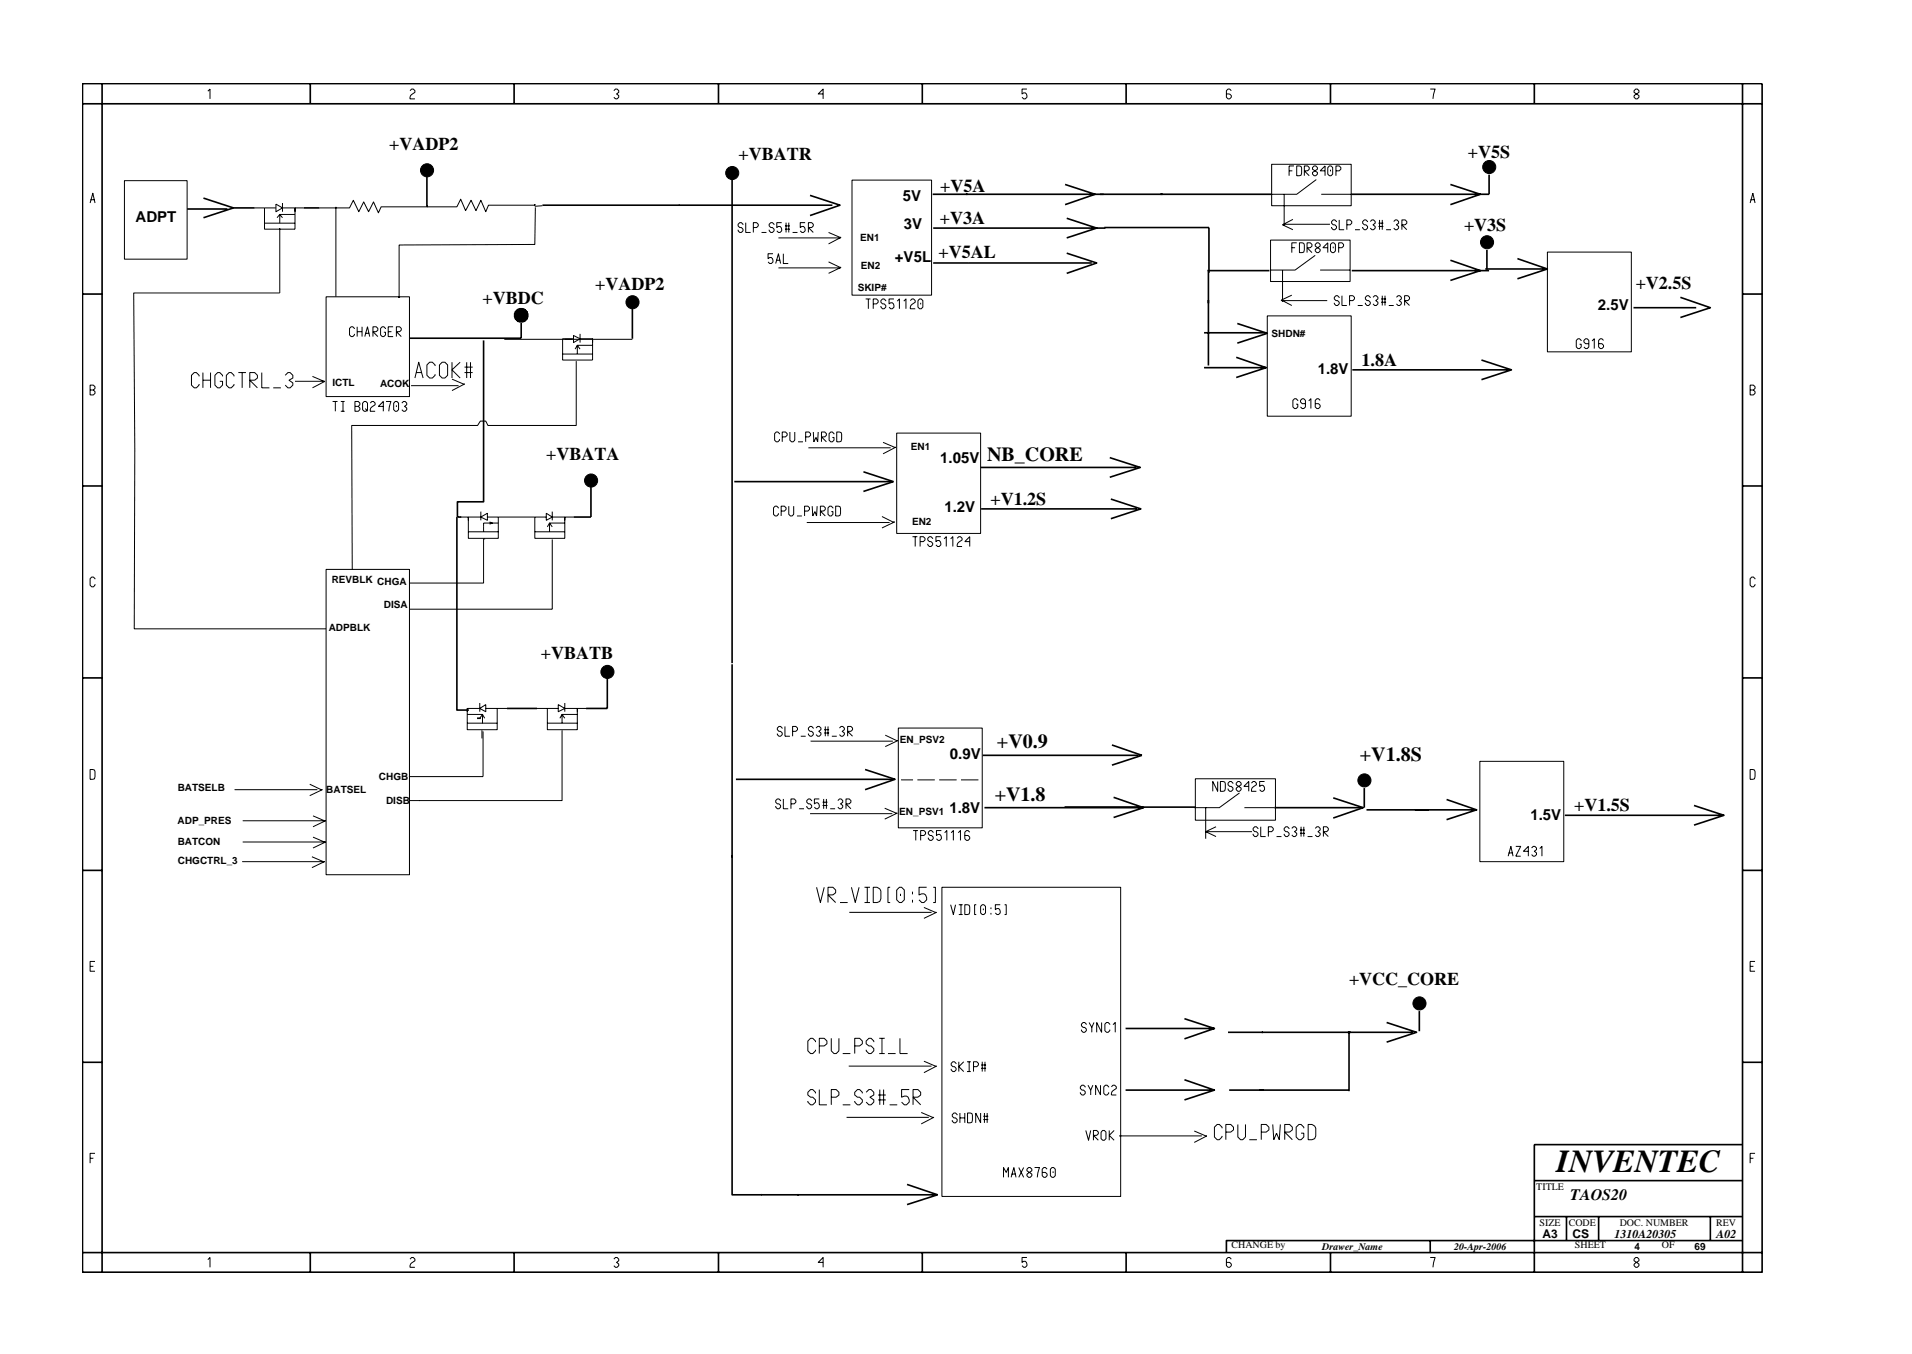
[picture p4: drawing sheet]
<svg xmlns="http://www.w3.org/2000/svg" width="297mm" height="210mm" viewBox="0 0 297 210" stroke-linecap="round" stroke-linejoin="round" font-family="sans-serif">
<g fill="none" stroke="#000" stroke-width=".16">
<path d="M32.3 14.2l.3-.4v1.6M63.7 14.1l.3-.3h.2l.3 .3v.2l-.5 .4-.3 .4v.3h.8M95.4 14.1l.2-.3h.3l.2 .3v.2l-.3 .3 .3 .2v.3l-.2 .3h-.3l-.2-.3M127.9 14.6h-.8l.8-.8v1.6M159.5 13.8h-.7v.8l.2-.2a.5 .5 0 0 1 .5 .7l-.2 .3h-.3l-.2-.3M191.3 14.1l-.3-.3h-.2l-.3 .3v1l.3 .3h.2l.3-.3v-.3l-.3-.2h-.5M222.2 13.8h.8l-.4 1.6M253.9 14.1l.2-.3h.3l.2 .3v.2l-.7 .5v.3l.2 .3h.3l.2-.3v-.3l-.7-.5zM14 31.5l.4-1.5 .4 1.5M14.1 31h.6M19.3 28.1h9.8v12.1h-9.8zM39.6 32.3h3.3"/>
<path d="M41.1 32.3v3.3h4.7v-3.3h1.4M41.1 34.7h4.7M42.9 31.7l1 .6-1 .6zM43 33.8l.5-.5 .4 .5M43.5 35.4v10.1h-22.7l.1 24.3v27.8h29.8M43.9 32.3h1.9v.6M43.9 31.5v1.4M45.8 33.3h-2.3v1.4M52.2 32.1v14M66.4 32.1v-.2v.2h-7.2l-.4 .9-.8-1.6-.7 1.5-.8-1.5-.8 1.5-.8-1.8-.6 1.2h-4.7M83.1 31.7v.2v-.2M83.1 31.9h-7.2l-.4 1-.8-1.8-.8 1.6-.7-1.6-.9 1.6-.7-1.8-.6 1.2h-4.7"/>
<path d="M83.2 32.2l-.1 5.8h-21.1v8.2h.1l-.2-.1 .1 .1M84.3 31.9l-1.2 .1M115.4 34.9l-.2-.3h-.3l-.2 .2v.3l.7 .5v.2l-.2 .3h-.3l-.2-.3v-.1M115.9 34.6v1.5h.7M117 35.3h.5l.3-.2v-.3l-.3-.2h-.5v1.5M118.3 36.1h.8M120.1 39.4h-.8v.8l.3-.2a.5 .5 0 0 1 .5 .7l-.3 .2h-.2l-.3-.2M120.3 34.9l-.3-.3h-.3l-.2 .2v.3l.8 .5v.2l-.3 .3h-.3l-.2-.3v-.1M120.9 36.9h9.7M121.4 34.6h-.7v.7l.2-.1a.5 .5 0 0 1 .5 .6l-.2 .3h-.3l-.2-.3M121.7 39.4v1.5h.8M121.9 35.6h.8"/>
<path d="M121.9 35.1h.8M122.1 34.6v1.5M122.5 34.6v1.5M123.1 36.1h.8M125.1 34.6h-.8v.7l.3-.1a.5 .5 0 0 1 .5 .6l-.3 .3h-.2l-.3-.3M125.6 36.1v-1.5h.5l.3 .2v.3l-.3 .2h-.5l.8 .8M128.7 36.1l2 .8-2 1M132.4 28h12.3v17.8h-12.3zM197.4 37.3h12.3v6.4h-12.3zM197.6 25.5h12.3v6.4h-12.3zM199.4 34.8h7.2M199.5 30.2v4.9"/>
<path d="M200.3 26.5h.5M200.7 38.5h.5M200.9 34.1l-1.7 .8 1.7 .8M201 25.8h-.7v1.5M201.5 25.8l.6 .1 .1 .2-.1 1.1-.6 .1zM201.5 37.7h-.8v1.5M201.9 37.7l.7 .1v.2v1.1l-.7 .1zM202.6 27.3v-1.5h.5l.3 .2v.3l-.3 .2h-.5l.8 .8M203.1 39.2v-1.5h.5l.2 .3v.2l-.2 .3h-.5l.7 .7M204.2 25.8l-.3 .2v.3l.8 .5v.2l-.3 .3h-.2l-.3-.3v-.2l.8-.5v-.3l-.3-.2zM204.3 39.7l-3.1 2.2h-3.8M204.5 27.9l-3 2.3h-3.9"/>
<path d="M204.6 37.7l-.3 .3v.2l.8 .5v.3l-.3 .2h-.2l-.3-.2v-.3l.8-.5v-.2l-.3-.3zM205.3 30.2h4.6M205.9 26.5h-.8l.8-.7v1.5M206.3 38.5h-.8l.8-.8v1.5M206.5 25.8h.3l.2 .2v1l-.2 .3h-.3l-.2-.3v-1zM206.7 26.4v.2M207 37.7h.2l.3 .3v1l-.3 .2h-.2l-.3-.2v-1zM207.1 38.3v.3M207.5 26.5h.6l.2-.2v-.3l-.2-.2h-.6v1.5M207.6 34.5l-.2-.4h-.3l-.2 .3v.3l.7 .5v.2l-.2 .3h-.3l-.2-.3v-.2M208 38.5h.5l.2-.3v-.2l-.2-.3h-.5v1.5M208.1 34.1v1.6h.7"/>
<path d="M209.2 34.9h.5l.3-.2v-.3l-.3-.3h-.5v1.6M210.5 35.7h.8M212.5 34.5l-.3-.4h-.3l-.2 .3v.3l.2 .2h.3l.3 .3v.2l-.3 .3h-.3l-.2-.3v-.2M212.9 34.4l.2-.3h.3l.2 .3v.3l-.3 .2 .3 .3v.2l-.2 .3h-.3l-.2-.3M214.2 34.7h.7M214.2 35.2h.7M214.3 34.1v1.6M214.7 34.1v1.6M215.3 35.7h.8M216.5 34.4l.3-.3h.2l.3 .3v.3l-.4 .2 .4 .3v.2l-.3 .3h-.2l-.3-.3M217.8 35.7v-1.6h.5l.3 .3v.3l-.3 .2h-.5l.8 .8M240.4 39.1h13v15.5h-13z"/>
<path d="M271.9 31.5l.4-1.5 .4 1.5M272 31h.6M14 59.8h.5l.3 .3v.2l-.3 .3 .3 .2v.3l-.3 .2h-.5zM30.9 58.4v-.1l-.4-.4h-.3l-.5 .4v1.5l.5 .4h.3l.4-.4v-.2M31.5 57.9v2.3M31.5 59h1.2M32.7 57.9v2.3M34.6 58.4v-.1l-.5-.4h-.3l-.4 .4v1.5l.4 .4h.3l.5-.4v-.6h-.5M36.4 58.4v-.1l-.5-.4h-.3l-.4 .4v1.5l.4 .4h.3l.5-.4v-.2M37 57.9h1.2M37.6 57.9v2.3M40.7 57.9v2.3h1.2"/>
<path d="M44.3 58.3l.4-.4h.4l.4 .4v.4l-.6 .3 .6 .5v.3l-.4 .4h-.4l-.4-.4M45.8 59.2h4.7l-2 1M48.5 58.4l1.8 .8M50.7 46.1h12.9v15.5h-12.9zM55.1 51.1l-.3-.4h-.2l-.3 .3v1l.3 .3h.2l.3-.3v-.2M55.5 50.7v1.6M55.5 51.5h.7M56.2 50.7v1.6M56.7 52.3l.4-1.6 .3 1.6M56.8 51.8h.5M57.9 52.3v-1.6h.5l.3 .3v.3l-.3 .2h-.5l.8 .8M59.9 51.1l-.3-.4h-.2l-.3 .3v1l.3 .3h.2l.3-.3v-.4h-.3"/>
<path d="M60.3 51.5h.5M61.1 50.7h-.8v1.6h.8M61.6 52.3v-1.6h.5l.2 .3v.3l-.2 .2h-.5l.7 .8M63.9 59.9h7.3M64.5 58.7l.6-2.5 .6 2.5M64.6 57.9h.9M67.6 56.8v-.1l-.4-.5h-.5l-.4 .5v1.6l.4 .4h.5l.4-.4v-.2M68.7 56.2h.4l.4 .5v1.6l-.4 .4h-.4l-.4-.4v-1.6zM70.2 58.9l2 .7-2 1M70.2 56.2v2.5M71.5 56.2l-1.3 1.2 1.3 1.3M72.2 57.9h1.2"/>
<path d="M72.2 57h1.2M72.5 56.2v2.5M73.1 56.2v2.5M78.3 52.7h19.9M87.4 55h4.7M89.1 52.6h-1.7v3.3h4.7v-3.3M89.1 52.1l1 .5-1 .6zM89.4 54.2l.3-.6 .4 .6M89.5 56.1v10h-13.7l-.3-.7h-.9l-.4 .7h-19.6l.1 22.4M90.1 52.6h2v.6M90.1 51.8v1.4M92.1 53.6h-2.4v1.4"/>
<path d="M120.5 40.9l.4-1.5 .4 1.5M120.6 40.4h.6M120.9 41.6h9.7M128.7 40.7l2 .8-2 .9M134.5 46.4h.7M134.9 46.4v1.5M135.7 47.2h.5l.2-.3v-.2l-.2-.3h-.5v1.5M137.6 46.8l-.2-.4h-.3l-.3 .3v.2l.8 .5v.3l-.2 .2h-.3l-.3-.2v-.2M138.9 46.4h-.8v.8l.3-.2a.5 .5 0 0 1 .5 .7l-.3 .2h-.2l-.3-.2M139.4 46.8l.3-.4v1.5M140.4 46.8l.3-.4v1.5M141.4 46.7l.3-.3h.2l.3 .3v.2l-.5 .4-.3 .4v.2h.8"/>
<path d="M142.6 46.7l.3-.3h.2l.3 .3v1l-.3 .2h-.2l-.3-.2zM143 47v.3M196.9 49.1h13v15.5h-13zM199 46.7h7.2M199.2 41.9v4.9M200.7 45.8l-1.6 .8 1.6 .8M205.1 41.9h4.6M208.1 46.3l-.3-.4h-.3l-.2 .3v.2l.8 .5v.3l-.3 .2h-.3l-.2-.2v-.2M208.5 45.9v1.5h.7M209.7 46.7h.5l.2-.3v-.2l-.2-.3h-.5v1.5M210.9 47.4h.8M212.9 46.3l-.3-.4h-.2l-.3 .3v.2l.3 .3h.2l.3 .2v.3l-.3 .2h-.2l-.3-.2v-.2"/>
<path d="M213.3 46.2l.3-.3h.2l.3 .3v.2l-.4 .3 .4 .2v.3l-.3 .2h-.2l-.3-.2M214.6 46.9h.7M214.6 46.4h.7M214.7 45.9v1.5M215.2 45.9v1.5M215.8 47.4h.7M216.9 46.2l.3-.3h.3l.2 .3v.2l-.3 .3 .3 .2v.3l-.2 .2h-.3l-.3-.2M218.2 47.4v-1.5h.5l.3 .3v.2l-.3 .3h-.5l.8 .7M245.6 52.9l-.2-.3h-.3l-.2 .3v1l.2 .2h.3l.2-.2v-.4h-.2M246.8 53.4h-.5l-.2-.3v-.2l.2-.3h.3l.2 .3v1l-.2 .2h-.3l-.2-.2M247.3 52.9l.4-.3v1.5M249.1 52.9l-.2-.3h-.3l-.2 .3v1l.2 .2h.3l.2-.2v-.3l-.2-.2h-.5"/>
<path d="M14 60.6h.5M38.8 60.2v-2.3h.8l.4 .4v.4l-.4 .3h-.8l1.2 1.2M42.4 60.2h1.2M51.7 62.3h.7M52.1 62.3v1.6M52.9 62.3h.6M52.9 63.9h.6M53.3 62.3v1.6M55.1 63.1h.6l.2-.2v-.3l-.2-.3h-.6v1.6h.6l.2-.3v-.2l-.2-.3M56.3 62.6l.3-.3h.2l.3 .3v1l-.3 .3h-.2l-.3-.3zM56.8 63.4l.3 .5M57.5 62.6l.3-.3h.2l.3 .3v.3l-.7 .5-.1 .5h.8"/>
<path d="M59.5 63.1h-.7l.7-.8v1.6M60 62.3h.7l-.3 1.6M61.2 62.6l.2-.3h.3l.2 .3v1l-.2 .3h-.3l-.2-.3zM61.6 62.9v.3M62.4 62.6l.3-.3h.2l.3 .3v.3l-.3 .2 .3 .3v.2l-.3 .3h-.2l-.3-.3M74.7 79.4v1.4M84.9 79.7l.9 .6-.9 .5zM85.8 79.4v1.4M120.9 78.9l-.2-.3h-.3l-.2 .3v1l.2 .2h.3l.2-.2v-.2M121.1 67.4l-.3-.3h-.2l-.3 .2v1.1l.3 .2h.2l.3-.2v-.2M121.4 79.4h.5l.2-.3v-.2l-.2-.3h-.5v1.5M121.5 67.8h.5l.3-.2v-.3l-.3-.2h-.5v1.5"/>
<path d="M122.5 78.6v1.3l.3 .2h.2l.3-.2v-1.3M122.7 67.1v1.3l.3 .2h.2l.3-.2v-1.3M124 68.6h.7M125 79.4h.5l.3-.3v-.2l-.3-.3h-.5v1.5M125.2 67.8h.5l.2-.2v-.3l-.2-.2h-.5v1.5M125.6 69.5h12.8M126.2 78.6l.1 1.5 .3-.7 .3 .7v-1.5M126.4 67.1v1.5l.4-.7 .2 .7 .1-1.5M127.6 68.6v-1.5h.5l.3 .2v.3l-.3 .2h-.5l.8 .8M129.4 78.9l-.3-.3h-.2l-.3 .3v1l.3 .2h.2l.3-.2v-.5h-.3M129.6 67.4l-.3-.3h-.2l-.3 .2v1.1l.3 .2h.2l.3-.2v-.5h-.3M129.8 78.6l.7 .1 .1 .2-.1 1.1-.7 .1z"/>
<path d="M130 67.1l.7 .1 .1 .2-.1 1.1-.7 .1zM137.2 68.7l1.9 .8-1.9 1M139.3 67.3h13v15.5h-13zM201.6 62.3l-.2-.4h-.3l-.2 .3v1l.2 .2h.3l.2-.2v-.4h-.2M202.8 62.7h-.5l-.3-.3v-.2l.3-.3h.3l.2 .3v1l-.2 .2h-.3l-.3-.2M203.3 62.3l.4-.4v1.5M205.1 62.2l-.3-.3h-.2l-.3 .3v1l.3 .2h.2l.3-.2v-.3l-.3-.2h-.5M271.9 60.6h.5l.3-.3v-.2l-.3-.3h-.5v1.5h.5l.3-.2v-.3l-.3-.2M14.8 89.9l-.3-.3h-.2l-.3 .3v1l.3 .2h.2l.3-.2v-.2M50.7 88.4h12.9v47.4h-12.9zM71.4 80.3h1.4v3.3h4.6v-3.3M72.8 82.6h4.6"/>
<path d="M74.7 80.3h-1.9v.5M74.7 80.3l1-.6v1.1zM75.1 83.6v6.9h-11.5M75.3 83.6v.2M75.7 80.3h9.2M76.1 81.1l.4 .1-.4 .2M77.4 81.2h-2.3v1.4M83.1 80.3v3.3h4.6v-3.3h1.4M83.1 82.6h4.6M85 81.8l.4-.6 .4 .6M85.8 80.3h1.9v.5M85.8 83.8v10.8h-22.2"/>
<path d="M87.7 81.2h-2.3v1.4M123.8 80.1h.8M125.3 81.1h12.9M127.5 80.1v-1.5h.5l.2 .3v.2l-.2 .3h-.5l.7 .7M137 80.2l1.7 .9h.3l-2 .9M141.8 83.3h.7M142.2 83.3v1.6M142.9 84.1h.6l.2-.3v-.2l-.2-.3h-.6v1.6M144.9 83.7l-.3-.4h-.2l-.3 .3v.2l.3 .3h.2l.3 .3v.2l-.3 .3h-.2l-.3-.3v-.2M146.2 83.3h-.8v.8l.3-.2a.5 .5 0 0 1 .5 .7l-.3 .3h-.2l-.3-.3M146.7 83.7l.3-.4v1.6M147.7 83.7l.3-.4v1.6"/>
<path d="M148.7 83.6l.3-.3h.2l.3 .3v.2l-.7 .6-.1 .2v.3h.8M150.7 84.1h-.8l.8-.8v1.6M272.7 89.9l-.3-.3h-.3l-.2 .3v1l.2 .2h.3l.3-.2v-.2M14 119.5l.7 .1 .1 .2-.1 1.1-.7 .1zM72.6 110v3.3h4.6v-3.3M72.6 112.3h4.6M72.6 110.9h2.4v1.4M74.5 110l1-.6v1.1zM74.5 110h-1.9v.5M74.5 111.5l.5-.6 .3 .6M74.5 109.2v1.3M74.9 113.4v1.3"/>
<path d="M75 113.6v7h-11.5M75.5 110h3.3M83.4 110h3.3M85 110v3.3h4.7v-3.3h1.3M85 112.3h4.7M86.7 109.4l1 .6-1 .5zM87 111.5l.3-.6 .4 .6M87.3 113.4v10.9h-22.2M87.7 110h2v.5M87.7 109.2v1.3M89.7 110.9h-2.4v1.4M121.5 113.1l-.2-.3h-.3l-.2 .3v.2l.2 .3h.3l.2 .2v.3l-.2 .2h-.3l-.2-.2v-.2"/>
<path d="M121.9 112.8v1.5h.8M123.1 113.6h.5l.3-.3v-.2l-.3-.3h-.5v1.5M124.4 114.3h.8M125.9 115.1h12.8M126.4 113.1l-.3-.3h-.3l-.2 .3v.2l.2 .3h.3l.3 .2v.3l-.3 .2h-.3l-.2-.2v-.2M126.8 113.1l.2-.3h.3l.2 .3v.2l-.3 .3 .3 .2v.3l-.2 .2h-.3l-.2-.2M128 113.8h.8M128 113.3h.8M128.2 112.8v1.5M128.6 112.8v1.5M129.2 114.3h.8M130.4 113.1l.3-.3h.2l.3 .3v.2l-.4 .3 .4 .2v.3l-.3 .2h-.2l-.3-.2"/>
<path d="M131.7 114.3v-1.5h.5l.2 .3v.2l-.2 .3h-.5l.7 .7M137.5 114.2l2 .8-2 .9M139.6 113.1h13v15.5h-13zM229.9 118.2h13v15.6h-13zM271.9 119.5l.7 .1 .1 .2-.1 1.1-.7 .1zM36.4 122.6h12.9M37.6 133.8h12.8M37.7 130.8h12.9M37.7 127.5h12.9M48.1 121.8l2 .8-2 1M48.5 133l1.9 .8-1.9 .9M48.6 130l2 .8-2 .9"/>
<path d="M48.6 126.7l2 .8-2 .9M63.7 124.3h1.5M121.3 124.4l-.3-.3h-.2l-.3 .2v.3l.3 .2h.2l.3 .3v.2l-.3 .3h-.2l-.3-.3v-.1M121.7 124.1v1.5h.8M122.9 124.8h.5l.2-.2v-.3l-.2-.2h-.5v1.5M124.1 125.6h.8M125.8 126.4h12.8M126.1 124.4l-.3-.3h-.2l-.3 .2v.3l.3 .2h.2l.3 .3v.2l-.3 .3h-.2l-.3-.3v-.1M126.9 137.8l.6 2.4 .5-2.4M127.3 124.1h-.8v.7l.3-.1a.5 .5 0 0 1 .5 .6l-.3 .3h-.2l-.3-.3M127.8 125.1h.8M127.8 124.6h.8"/>
<path d="M128 124.1v1.5M128.4 124.1v1.5M129 125.6h.7M130.2 124.3l.2-.2h.3l.2 .2v.3l-.3 .2 .3 .3v.2l-.2 .3h-.3l-.2-.3M131.4 125.6v-1.5h.5l.3 .2v.3l-.3 .2h-.5l.8 .8M132.3 137.8l.6 2.4 .6-2.4M134.3 137.8h.9M134.7 137.8v2.4M135.7 137.8h.6l.4 .2 .1 .4v1.2l-.1 .4-.4 .2h-.6zM137.4 125.5l2 .8-2 .9M138.3 137.8h-.3v2.4h.3M139.7 137.8h.4l.4 .4v1.5l-.4 .5h-.4l-.4-.5v-1.5z"/>
<path d="M139.9 138.8v.3M140 121.1h1.8M141.8 138.5v.4M141.8 139.7v.5M141.8 129h.8M142.3 129v1.5M142.5 121.1h2.7M143 129.7h.5l.3-.2v-.3l-.3-.2h-.5v1.5M144 137.8h-1.2v1.2l.7-.2 .3 .2 .2 .4v.3l-.5 .5h-.3l-.4-.5M145 129.3l-.3-.3h-.2l-.3 .2v.3l.3 .2h.2l.3 .3v.2l-.3 .3h-.2l-.3-.3v-.1M145 137.8h.3v2.4h-.3M145.9 121.1h2.7"/>
<path d="M146.2 129h-.7v.7l.2-.1a.5 .5 0 0 1 .5 .6l-.2 .3h-.3l-.2-.3M146.3 137.8h27.8v48h-27.8zM146.8 129.3l.3-.3v1.5M147.8 129.3l.3-.3v1.5M148.9 129.3l.3-.3v1.5M149.3 121.1h2.7M150.7 129.2l-.3-.2h-.3l-.2 .2v1l.2 .3h.3l.3-.3v-.2l-.3-.3h-.5M185.7 120.9h12.4v6.5h-12.4zM187.3 125.3v4.9M187.3 129.1h7.2M188.9 128.4l-1.6 .7 1.6 .8M189.2 121.4v1.5l-.8-1.5v1.5"/>
<path d="M189.6 121.4h.7l.1 .3-.1 1.1-.7 .1zM191.5 121.7l-.2-.3h-.3l-.2 .2v.3l.7 .5v.2l-.2 .3h-.3l-.2-.3v-.1M192.3 121.4l-.2 .2v.3l.7 .5v.2l-.2 .3h-.3l-.2-.3v-.2l.7-.5v-.3l-.2-.2zM192.6 123.1l-3.2 2.3h-3.9M193.3 125.4h4.7M194 122.1h-.8l.8-.7v1.5M194.4 121.6l.3-.2h.2l.3 .2v.3l-.5 .3-.3 .4v.3h.8M195.4 128.7l-.2-.3h-.3l-.2 .2v.3l.7 .5v.3l-.2 .2h-.3l-.2-.2v-.2M195.9 128.4v1.5h.7M196.5 121.4h-.8v.7l.2-.2a.5 .5 0 0 1 .6 .7l-.3 .3h-.3l-.2-.3M197 129.1h.6l.2-.2v-.3l-.2-.2h-.6v1.5M198.3 129.9h.8"/>
<path d="M200.3 128.7l-.3-.3h-.2l-.3 .2v.3l.8 .5v.3l-.3 .2h-.2l-.3-.2v-.2M200.7 128.6l.2-.2h.3l.3 .2v.3l-.4 .2 .4 .3v.3l-.3 .2h-.3l-.2-.2M202 129.4h.7M202 128.9h.7M202.1 128.4v1.5M202.6 128.4v1.5M203.1 129.9h.8M204.3 128.6l.3-.2h.2l.3 .2v.3l-.3 .2 .3 .3v.3l-.3 .2h-.2l-.3-.2M205.6 129.9v-1.5h.5l.3 .2v.3l-.3 .2h-.5l.8 .8M234.3 133l.4-1.6 .4 1.6M234.4 132.4h.6M235.5 131.4h.7l-.7 1.6h.7"/>
<path d="M237.4 132.2h-.7l.7-.8v1.6M237.9 131.7l.3-.3h.2l.3 .3v.2l-.3 .3 .3 .2v.3l-.3 .3h-.2l-.3-.3M239.2 131.8l.4-.4v1.6M14 150.1h.5M14.8 149.3h-.8v1.5h.8M128.6 140.2v-2.4h.8l.4 .4v.4l-.4 .4h-.8l1.2 1.2M130.5 140.2h1.2M131.9 141.7h12.8M134.3 140.2h.9M143.5 140.9l2 .8-2 .9M147.7 140.5l.4 1.5 .3-1.5M149 140.5h.5"/>
<path d="M149 142h.5M149.3 140.5v1.5M149.9 140.5l.7 .1 .1 .2-.1 1.1-.7 .1zM151.7 140.5h-.3v1.5h.3M152.3 140.7l.3-.2h.3l.2 .2v1.1l-.2 .2h-.3l-.3-.2zM152.8 141.1v.2M154 140.9v.3M154 141.8v.2M155.4 140.5h-.8v.8l.3-.2a.5 .5 0 0 1 .5 .7l-.3 .2h-.2l-.3-.2M156.1 140.5h.2v1.5h-.2M168.8 159.1l-.3-.3h-.2l-.3 .2v.3l.3 .2h.2l.3 .3v.2l-.3 .3h-.2l-.3-.3v-.1M169.2 158.8l.4 .7v.8"/>
<path d="M170 158.8l-.4 .7M171.1 158.8v1.5l-.7-1.5v1.5M172.4 159.1l-.2-.3h-.3l-.3 .2v1l.3 .3h.3l.2-.3v-.1M172.9 159.1l.4-.3v1.5M271.9 150.1h.5M272.7 149.3h-.8v1.5h.8M14 179.9h.5M14.8 179.1h-.8v1.5M126.7 169.8v-.2l-.4-.4h-.4l-.4 .4v.4l.4 .4h.4l.4 .4v.3l-.4 .5h-.4l-.4-.5v-.1M126.7 161.8v-.1l-.4-.5h-.4l-.4 .5v1.5l.4 .4h.4l.4-.4v-.2M127.3 162.4h.7l.5-.3v-.4l-.5-.5h-.7v2.4M127.3 169.2v2.4h1.2"/>
<path d="M129.1 170.4h.8l.4-.4v-.4l-.4-.4h-.8v2.4M129.1 161.2v2l.5 .4h.3l.4-.4v-2M130.9 171.6h1.2M130.9 163.6h1.2M131.5 173.5h12.8M131.9 165.6h12.8M132.8 162.4h.7l.5-.3v-.4l-.5-.5h-.7v2.4M134 169.8v-.2l-.5-.4h-.3l-.4 .4v.4l.4 .4h.3l.5 .4v.3l-.5 .5h-.3l-.4-.5v-.1M134.6 169.6l.4-.4h.3l.4 .4v.4l-.5 .4 .5 .4v.3l-.4 .5h-.3l-.4-.5M135.7 161.8v-.1l-.4-.5h-.3l-.4 .5v.4l.4 .3h.3l.4 .4v.4l-.4 .4h-.3l-.4-.4v-.2M136.4 170h1.2M136.4 170.8h1.2"/>
<path d="M136.6 163.6h.8M136.6 161.2h.8M136.7 169.2v2.4M137 161.2v2.4M137.3 169.2v2.4M138 163.6h1.1M138.2 171.6h1.2M139.8 161.2v2.4h1.2M141.3 169.2h-1.2v1.2l.7-.2 .3 .2 .2 .4v.3l-.5 .5h-.3l-.4-.5M141.8 171.6v-2.4h.8l.4 .4v.4l-.4 .4h-.8l1.2 1.2M143.1 172.7l2 .8-2 1M143.5 164.8l2 .8-2 1"/>
<path d="M148.5 165.2l-.2-.3h-.3l-.2 .2v.3l.7 .5v.2l-.2 .3h-.3l-.2-.3v-.1M148.7 173.2l-.3-.4h-.2l-.3 .3v.2l.8 .5v.3l-.3 .3h-.2l-.3-.3v-.2M149 164.9v1.5M149.1 172.8v1.6M149.1 173.6h.8M149.7 164.9l-.7 .7 .7 .8M149.9 172.8v1.6M150.2 164.9h.6M150.2 166.4h.6M150.3 172.8l.7 .1 .1 .3-.1 1.1-.7 .1zM150.6 164.9v1.5M151.2 165.6h.6l.2-.2v-.3l-.2-.2h-.6v1.5"/>
<path d="M152.3 172.8v1.6l-.7-1.6v1.6M152.4 165.9h.8M152.4 165.4h.8M152.6 164.9v1.5M152.8 173.8h.7M152.8 173.3h.7M152.9 172.8v1.6M153 164.9v1.5M153.4 172.8v1.6M168.6 168.9l-.3-.4h-.2l-.3 .3v.2l.8 .5v.3l-.3 .2h-.2l-.3-.2v-.2M168.7 175.5l.4 1.6 .3-1.6M169 168.5l.4 .8v.7"/>
<path d="M169.8 168.5l-.4 .8M169.9 177.1v-1.6h.5l.2 .3v.3l-.2 .2h-.5l.7 .8M171 168.5v1.5l-.8-1.5v1.5M171.1 175.8l.2-.3h.3l.2 .3v1l-.2 .3h-.3l-.2-.3zM172.2 168.9l-.2-.4h-.3l-.2 .3v1l.2 .2h.3l.2-.2v-.2M172.3 175.5v1.6M172.7 168.8l.2-.3h.3l.2 .3v.2l-.7 .5v.3v.2h.7M173.1 175.5l-.8 .8 .8 .8M173.8 176.4h12.9M185.5 175.6l2 .8-2 1M189.9 175.2v-.2l-.5-.4h-.3l-.4 .4v1.6l.4 .4h.3l.5-.4v-.2M190.4 175.8h.8l.4-.3v-.5l-.4-.4h-.8v2.4"/>
<path d="M192.3 174.6v2l.4 .4h.4l.4-.4v-2M194.1 177h1.2M195.9 175.8h.8l.4-.3v-.5l-.4-.4h-.8v2.4M197.7 174.6l.2 2.4 .4-1 .4 1 .2-2.4M199.6 177v-2.4h.7l.5 .4v.5l-.5 .3h-.7l1.2 1.2M202.6 175.2v-.2l-.5-.4h-.3l-.4 .4v1.6l.4 .4h.3l.5-.4v-.6h-.5M203.2 174.6h.6l.4 .3 .2 .3v1.2l-.2 .4-.4 .2h-.6zM271.9 179.9h.5M272.7 179.1h-.8v1.5M32.3 195.6l.3-.3v1.5M63.7 195.5l.3-.2h.2l.3 .2v.3l-.7 .5-.1 .2v.3h.8M95.4 195.5l.2-.2h.3l.2 .2v.3l-.3 .2 .3 .3v.2l-.2 .3h-.3l-.2-.3"/>
<path d="M127.9 196h-.8l.8-.7v1.5M155.9 182.8v-1.5l.4 .8 .4-.8v1.5M157.1 182.8l.4-1.5 .3 1.5M157.2 182.3h.6M158.3 181.3l.7 1.5M159 181.3l-.7 1.5M159.5 181.6l.3-.3h.2l.3 .3v.2l-.8 .5v.3l.3 .2h.2l.3-.2v-.3l-.8-.5zM159.5 195.3h-.7v.7l.2-.1a.5 .5 0 0 1 .5 .6l-.2 .3h-.3l-.2-.3M160.7 181.3h.8l-.4 1.5M162.7 181.6l-.3-.3h-.2l-.3 .3v1l.3 .2h.2l.3-.2v-.3l-.3-.2h-.5M163.2 181.6l.2-.3h.3l.2 .3v1l-.2 .2h-.3l-.2-.2zM163.6 181.9v.2"/>
<path d="M191.3 195.5l-.3-.2h-.2l-.3 .2v1l.3 .3h.2l.3-.3v-.2l-.3-.3h-.5M222.2 195.3h.8l-.4 1.5M254.1 195.3l-.2 .2v.3l.7 .5v.2l-.2 .3h-.3l-.2-.3v-.2l.7-.5v-.3l-.2-.2z"/>
<circle cx="66.3" cy="26.4" r="1.02"/>
<circle cx="113.8" cy="26.9" r="1.02"/>
<circle cx="231" cy="37.6" r="1.02"/>
<circle cx="231.4" cy="25.9" r="1.02"/>
<circle cx="98.3" cy="46.9" r="1.02"/>
<circle cx="91.8" cy="74.6" r="1.02"/>
<circle cx="94.4" cy="104.3" r="1.02"/>
<circle cx="212" cy="121.2" r="1.02"/>
<circle cx="220.5" cy="155.8" r="1.02"/>
</g>
<g fill="none" stroke="#000" stroke-width=".25">
<path d="M12.8 13h261v184.6h-261zM12.8 16.1h261M15.9 13v184.6M48.2 13v3.1M79.9 13v3.1M111.6 13v3.1M143.3 13v3.1M174.9 13v3.1M206.7 13v3.1M238.4 13v3.1M270.7 13v184.6M29.1 32.5h6.2"/>
<path d="M31.6 30.8l4.7 1.5-4.7 1.5M36.3 32.3h3.3M47.2 32.3h2.4M66.3 27v5.1M84.3 31.9h45M113.7 27.5v75.5M125.8 30.3l4.7 1.6-4.7 1.6M144.9 30.2h52.6M145 35.4h26.7M165.5 28.6l4.6 1.6-4.6 1.6M165.7 33.9l4.7 1.5-4.7 1.5M165.7 39.3l4.7 1.5-4.7 1.6"/>
<path d="M171.6 35.3h16.2v7.1M225.3 28.6l4.7 1.6-4.7 1.6M231 38.8v3.1M231.3 27.1v3.1h-21.4M12.8 45.7h3.1M75.1 52.9v25h-4v2.4h.6M80 48.5l.2-.2a.96 .96 0 0 1 1.5 .1l.2 .1v.2h.1v.5l-.1 .3-.4 .4-.3 .1-.7-.1-.5-.4v-.3zM81 50.2v2.3h-17.4M98.2 47.5v5.1M145 40.8h24.6M187.1 57.1h9.6l-4.6 1.5M187.1 51.7h9.6"/>
<path d="M187.6 42h9.6M187.7 42.1v14.7M192.1 55.5l4.6 1.6M192.2 50.2l4.7 1.6-4.7 1.5M210 42h21.3M210.1 57.4h24.2M225.3 40.4l4.7 1.6-4.7 1.5M230.2 55.9l4.6 1.5-4.6 1.6M230.7 41.8h9.7M235.7 40.2l4.7 1.6-4.7 1.5M253.8 47.8h9.7M261.1 46.2l4.6 1.6-4.6 1.5"/>
<path d="M270.7 45.7h3.1M12.8 75.5h3.1M91.8 75.2v5.1h-2.7M114.1 74.8h24.4M134.1 73.3l4.7 1.5-4.7 1.5M152.3 72.6h24.3M152.4 79h24.2M172.4 71.1l4.8 1.5-4.8 1.5M172.6 77.5l4.6 1.5-4.6 1.5M270.7 75.5h3.1M71 80.3v30h1.8M12.8 105.3h3.1"/>
<path d="M74.1 111.5h.6M78.8 110h4.6M94.3 104.9v5.1h-3.3M113.7 103.2v29.9M134.4 119.5l4.7 1.5-4.7 1.6M152.7 117.3h24.2M172.7 115.7l4.7 1.6-4.7 1.5M270.7 105.3h3.1M12.8 135.2h3.1M113.7 132.9v52.6h4.7M114.3 121h24.4M152.9 125.4h24.3"/>
<path d="M165.4 125.3h20.4M173 123.8l4.7 1.6-4.7 1.5M198 125.4h13.8M207.1 123.9l4.7 1.5-4.7 1.6M211.9 122.4v3M212.3 125.8h17.2M224.7 124.1l4.7 1.7-4.7 1.5M243.1 126.6h24.2M263.2 125.1l4.6 1.5-4.6 1.5M270.7 135.2h3.1M174.9 159.7h13.8M184 158.2l4.7 1.5-4.7 1.6"/>
<path d="M215.4 158.8l4.7 1.5-4.7 1.5M220.5 157v3.1M12.8 165h3.1M174.9 169.3h13.8M184 167.7l4.7 1.6-4.7 1.5M190.8 160.3h28.7M191 169.3h18.5M209.6 160.3v9.1M270.7 165h3.1M270.7 177.7h-32.3v19.9M12.8 194.5h261M48.2 194.5v3.1"/>
<path d="M79.9 194.5v3.1M111.6 194.5v3.1M118.2 185.5h27M140.9 183.9l4.8 1.6-4.8 1.6M143.3 194.5v3.1M174.9 194.5v3.1M206.7 194.5v3.1M222.2 192.6v1.9M238.4 183.3h32.3M238.4 188.9h32.3M243.4 188.9v3.7M248.4 188.9v3.7"/>
<path d="M265.7 188.9v3.7M270.7 192.6h-80.2v1.9"/>
</g>
<g fill="#000">
<circle cx="66.3" cy="26.4" r="1.02"/>
<circle cx="113.8" cy="26.9" r="1.02"/>
<circle cx="231" cy="37.6" r="1.02"/>
<circle cx="231.4" cy="25.9" r="1.02"/>
<circle cx="81" cy="49" r="1.02"/>
<circle cx="98.3" cy="46.9" r="1.02"/>
<circle cx="91.8" cy="74.6" r="1.02"/>
<circle cx="94.4" cy="104.3" r="1.02"/>
<circle cx="212" cy="121.2" r="1.02"/>
<circle cx="220.5" cy="155.8" r="1.02"/>
</g>
<text font-size="5" x="241.8" y="182">INVENTEC</text>
<g font-size="3.1">
<text x="153.4" y="71.6">NB_CORE</text>
<text x="154.9" y="116.1">+V0.9</text>
<text x="211.3" y="118.2">+V1.8S</text>
<text x="154.5" y="124.4">+V1.8</text>
</g>
<g font-size="2.8">
<text x="60.5" y="23.3">+VADP2</text>
<text x="114.8" y="24.9">+VBATR</text>
<text x="146.1" y="29.8">+V5A</text>
<text x="228" y="24.6">+V5S</text>
<text x="146" y="34.7">+V3A</text>
<text x="227.4" y="35.9">+V3S</text>
<text x="145.8" y="40">+V5AL</text>
<text x="75" y="47.3">+VBDC</text>
<text x="92.5" y="45.1">+VADP2</text>
<text x="254.1" y="44.9">+V2.5S</text>
<text x="211.5" y="56.8">1.8A</text>
<text x="84.9" y="71.5">+VBATA</text>
<text x="153.9" y="78.4">+V1.2S</text>
<text x="84" y="102.4">+VBATB</text>
<text x="244.5" y="126">+V1.5S</text>
<text x="209.6" y="152.9">+VCC_CORE</text>
</g>
<text font-size="2.5" x="244" y="186.3">TAOS20</text>
<g font-size="2.3">
<text x="21.1" y="34.5">ADPT</text>
<text x="140.3" y="31.2">5V</text>
<text x="140.4" y="35.5">3V</text>
<text x="139" y="40.7">+V5L</text>
<text x="248.2" y="48.1">2.5V</text>
<text x="204.7" y="58.1">1.8V</text>
<text x="146.1" y="71.8">1.05V</text>
<text x="146.7" y="79.5">1.2V</text>
<text x="147.6" y="117.8">0.9V</text>
<text x="147.5" y="126.2">1.8V</text>
<text x="237.7" y="127.3">1.5V</text>
</g>
<g font-size="1.9">
<text x="239.6" y="192.2">A3</text>
<text x="244.3" y="192.3">CS</text>
<text x="250.8" y="192.2">1310A20305</text>
<text x="266.6" y="192.2">A02</text>
</g>
<g font-size="1.6">
<text x="133.6" y="37.4">EN1</text>
<text x="133.7" y="41.8">EN2</text>
<text x="133.2" y="45.1">SKIP#</text>
<text x="197.5" y="52.3">SHDN#</text>
<text x="51.6" y="59.9">ICTL</text>
<text x="59" y="60">ACOK</text>
<text x="141.5" y="69.9">EN1</text>
<text x="141.7" y="81.5">EN2</text>
<text x="51.5" y="90.5">REVBLK CHGA</text>
<text x="59.6" y="94.4">DISA</text>
<text x="51.1" y="98">ADPBLK</text>
<text x="139.8" y="115.4">EN_PSV2</text>
<text x="27.6" y="122.9">BATSELB</text>
<text x="50.7" y="123.2">BATSEL</text>
<text x="58.9" y="121.2">CHGB</text>
<text x="60" y="124.9">DISB</text>
<text x="27.6" y="127.9">ADP_PRES</text>
<text x="27.6" y="131.3">BATCON</text>
<text x="139.7" y="126.5">EN_PSV1</text>
<text x="27.6" y="134.1">CHGCTRL_3</text>
<text x="238.7" y="184.8">TITLE</text>
<text x="239.2" y="190.4">SIZE</text>
<text x="243.7" y="190.4">CODE</text>
<text x="251.6" y="190.4">DOC. NUMBER</text>
<text x="266.6" y="190.4">REV</text>
<text x="191.3" y="193.9">CHANGE by</text>
<text x="205.4" y="194.1">Drawer_Name</text>
<text x="225.9" y="194.1">20-Apr-2006</text>
<text x="244.7" y="193.9">SHEET</text>
<text x="253.9" y="194.1">4</text>
<text x="258.2" y="193.9">OF</text>
<text x="263.3" y="194.1">69</text>
</g>
</svg>
